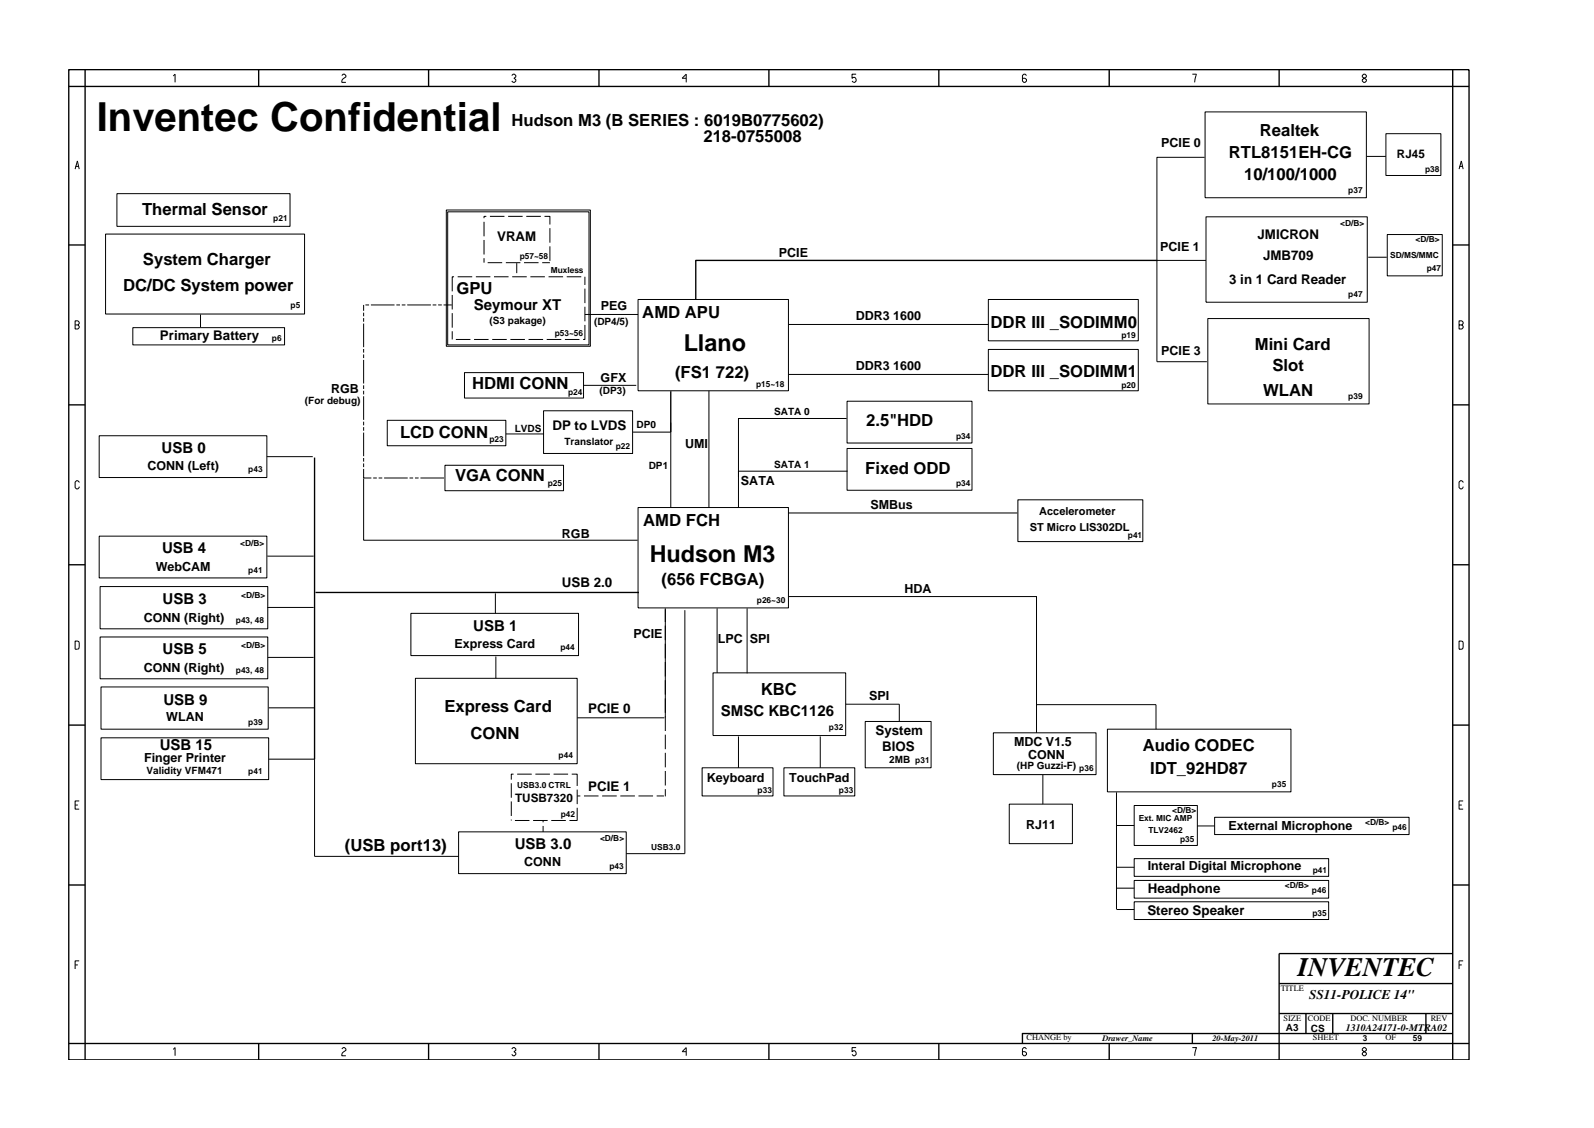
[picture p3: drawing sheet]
<svg xmlns="http://www.w3.org/2000/svg" width="297mm" height="210mm" viewBox="0 0 297 210" stroke-linecap="round" stroke-linejoin="round" font-family="sans-serif">
<g fill="none" stroke="#000" stroke-width=".25">
<path d="M12.8 13h261v184.6h-261zM12.8 16.1h261M15.9 13v184.6M48.2 13v3.1M79.9 13v3.1M111.6 13v3.1M143.3 13v3.1M174.9 13v3.1M206.7 13v3.1M238.4 13v3.1M270.7 13v184.6M12.8 45.7h3.1"/>
<path d="M215.7 48.5h-86v7.3M270.7 45.7h3.1M12.8 75.5h3.1M125 72.9v7.6M270.7 75.5h3.1M58.6 85.3v56.2M12.8 105.3h3.1M58.8 110.4h60.3M270.7 105.3h3.1M12.8 135.2h3.1M270.7 135.2h3.1M12.8 165h3.1"/>
<path d="M270.7 165h3.1M270.7 177.7h-32.3v19.9M12.8 194.5h261M48.2 194.5v3.1M79.9 194.5v3.1M111.6 194.5v3.1M143.3 194.5v3.1M174.9 194.5v3.1M206.7 194.5v3.1M222.2 192.6v1.9M238.4 183.3h32.3M238.4 188.9h32.3"/>
<path d="M243.4 188.9v3.7M248.4 188.9v3.7M265.7 188.9v3.7M270.7 192.6h-80.2v1.9"/>
</g>
<g fill="none" stroke="#000" stroke-width=".19">
<path d="M32.3 14.2l.3-.4v1.6M63.7 14.1l.3-.3h.2l.3 .3v.2l-.5 .4-.3 .4v.3h.8M95.4 14.1l.2-.3h.3l.2 .3v.2l-.3 .3 .3 .2v.3l-.2 .3h-.3l-.2-.3M127.9 14.6h-.8l.8-.8v1.6M159.5 13.8h-.7v.8l.2-.2a.5 .5 0 0 1 .5 .7l-.2 .3h-.3l-.2-.3M191.3 14.1l-.3-.3h-.2l-.3 .3v1l.3 .3h.2l.3-.3v-.3l-.3-.2h-.5M222.2 13.8h.8l-.4 1.6M254.1 13.8l-.2 .3v.2l.7 .5v.3l-.2 .3h-.3l-.2-.3v-.3l.7-.5v-.2l-.2-.3zM14 31.5l.4-1.5 .4 1.5M14.1 31h.6M21.8 36.1h32.2v6.1h-32.2zM83.2 39.1h26.8v25.4h-26.8z"/>
<path d="M83.4 39.5h26.4v24.8h-26.4zM224.5 29.3h-8.9v38.1h9.3M224.6 20.9h30v16h-30zM254.7 29.2h3.6M258.3 24.9h10.2v7.8h-10.2zM271.9 31.5l.4-1.5 .4 1.5M272 31h.6M14 59.8h.5l.3 .3v.2l-.3 .3 .3 .2v.3l-.3 .2h-.5zM19.7 43.6h37.1v14.9h-37.1zM37.4 58.6v2.4M67.8 56.8v1.1M67.8 58.3v.7"/>
<path d="M67.8 59.3v.7M68.1 56.8h.7M69.1 56.8h4.4M73.9 56.8h.6M74.9 56.8h.7M75.9 56.8h4.4M80.6 56.8h.7M81.6 56.8h.7M82.7 56.8h1.5M84.3 55v2.7M84.3 58.4v2.7M84.6 51.6h-.3v2.7"/>
<path d="M85.3 51.6h2.7M88.7 51.6h2.7M90.2 41.3v2.8M90.2 44.7v2.7M90.2 48.1v.9M90.6 40.3h-.4v.4M90.9 49h2.7M91.3 40.3h2.7M92.1 51.6h2.7M94.3 49h2.7M94.7 40.3h2.7M95.4 51.6h2.8"/>
<path d="M96.3 49.1v1.8M97.6 49h2.8M98.1 40.3h2.7M98.8 51.6h2.7M101 49h1.5M101.5 40.3h1v1.6M102.2 51.6h2.7M102.5 42.5v2.7M102.5 45.9v2.7M105.6 51.6h2.7M109 51.6v1.5M109 53.8v2.7"/>
<path d="M109 57.2v2.7M109 58.6h9.9M118.9 55.8h28v17h-28zM184.2 55.8h27.9v7.7h-27.9zM215.6 48.5h9.1M224.7 40.4h30.1v15.9h-30.1zM225.1 59.4h30v15.9h-30zM255 47.9h3.4M258.5 43.7h10.3v7.7h-10.3zM14 60.6h.5M24.8 61.1h28.2v3.2h-28.2zM67.8 60.3v4.4"/>
<path d="M67.8 65.1v.6M67.8 66.1v.6M67.8 67.1v4.4M67.8 71.8v.7M67.8 72.8v.7M67.8 73.9v4.4M67.8 78.6v.7M67.8 79.6v.7M72.2 78.3h22.1v4.8h-22.1zM84.3 61.8v1.5M84.9 63.3h2.8M86.6 69.5h22.1v4.7h-22.1z"/>
<path d="M88.3 63.3h2.7M91.7 63.3h2.7M95.1 63.3h2.7M98.5 63.3h2.7M101.3 76.6h16.6v7.9h-16.6zM101.9 63.3h2.7M105.3 63.3h2.7M108.7 71.8h9.9M109 60.6v2.7h-.3M125 78.8v15.8M132.1 72.8v21.8M146.9 60.5h37.3"/>
<path d="M146.9 69.8h37.3M157.8 78h-20.2v10.9M157.8 74.8h23.3v7.8h-23.3zM184.2 65.1h27.9v7.7h-27.9zM271.9 60.6h.5l.3-.3v-.2l-.3-.3h-.5v1.5h.5l.3-.2v-.3l-.3-.2M14.8 89.9l-.3-.3h-.2l-.3 .3v1l.3 .2h.2l.3-.4M18.5 81.2h31.2v7.8h-31.2zM18.5 99.9h31.2v7.8h-31.2zM49.7 85.1h8.6M67.8 87.4v1.7h1.4M67.8 89.2v11.5h51M67.8 80.6v4.4"/>
<path d="M67.8 85.4v.6M67.8 86.4v.7M69.5 89.1h.7M70.6 89.1h.6M71.6 89.1h4.4M76.3 89.1h.7M77.3 89.1h.7M78.3 89.1h4.4M82.9 86.7h22.1v4.8h-22.1zM94.3 80.9h7M118 80.5h7M118.9 94.6h28v18.7h-28z"/>
<path d="M146.9 95.6h42.7M157.8 83.6h23.3v7.8h-23.3zM157.9 87.8h-20.3v6.9M189.7 93.2h23.3v7.8h-23.3zM272.7 89.9l-.3-.3h-.3l-.2 .3v1l.2 .2h.3l.3-.4M14 119.5l.7 .1v1.3l-.7 .1zM18.7 109.3h31.2v7.9h-31.2zM18.7 118.7h31.2v7.8h-31.2zM49.8 103.7h8.6M49.8 113.2h8.6M76.6 114.3h31.2v7.9h-31.2zM92.3 110.6v3.7"/>
<path d="M124 113.4v22.9M127.6 113.7v45.4h-10.9M133.6 113.4v12M139.2 113.4v12.1M146.9 111.2h46.3v25.4M271.9 119.5l.7 .1v1.3l-.7 .1zM18.8 128h31.2v7.9h-31.2zM18.8 137.5h31.3v7.8h-31.3zM49.9 122.5h8.5M50.1 131.9h8.6M77.4 126.4h30.2v16h-30.2zM92.4 122.4v4"/>
<path d="M107.6 133.8h16.2M124 136.9v2.7M132.9 125.4h24.7v11.7h-24.7zM137.6 137.3v5.8M152.9 137.3v5.8M157.6 131.3h10v3.2M161.2 134.5h12.3v8.6h-12.3zM185.1 136.6h19.1v7.8h-19.1zM193.2 131.3h22.2v4.6M206.4 135.9h34.2v11.7h-34.2zM14 150.1h.5M14.8 149.3h-.8v1.5h.8"/>
<path d="M50.1 141.5h8.6M58.6 141.5v18.1h26.9M85.5 155.1h31.2v7.7h-31.2zM95.3 146v2.7M95.3 149.4v2.7M95.3 152.8v.1M95.7 144.3h-.4v1M96 152.9h2.7M96.4 144.3h2.7M99.3 152.9h2.8M99.8 144.3h2.7M101.2 152.9v.4"/>
<path d="M101.2 154v1.1M102.7 152.9h2.7M103.2 144.3h2.7M106.5 144.3h1.1v2.2M107.6 150.6v2.3h-1.5M107.6 147.2v2.7M107.6 148.4h.5M108.8 148.4h2.7M112.2 148.4h2.7M115.6 148.4h2.7M119 148.4h2.7M122.4 148.4h1.3"/>
<path d="M124 140.3v2.7M124 143.7v2.7M124 147.1v1.3M130.8 143.1h13.2v5.3h-13.2zM146.1 143.1h13.2v5.3h-13.2zM188.1 149.9h11.7v7.4h-11.7zM194.3 144.4v5.5M208.1 147.7v21.8M208.1 153.9h3.3M211.4 150.1h11.7v7.5h-11.7zM223.1 154h3.2M226.3 152.3h36.3v3.3h-36.3z"/>
<path d="M271.9 150.1h.5M272.7 149.3h-.8v1.5h.8M14 179.9h.5M14.8 179.1h-.8v1.5M208.1 161.7h3.3M208.1 165.6h3.3M208.1 169.5h3.3M211.4 168.1h36.2v3.3h-36.2zM211.4 164.1h36.2v3.3h-36.2zM211.4 160h36.2v3.4h-36.2zM271.9 179.9h.5M272.7 179.1h-.8v1.5"/>
<path d="M32.3 195.6l.3-.3v1.5M63.7 195.5l.3-.2h.2l.3 .2v.3l-.5 .3-.3 .4v.3h.8M95.4 195.5l.2-.2h.3l.2 .2v.3l-.3 .2 .3 .3v.2l-.2 .3h-.3l-.2-.3M127.9 196h-.8l.8-.7v1.5M159.5 195.3h-.7v.7l.2-.1a.5 .5 0 0 1 .5 .6l-.2 .3h-.3l-.2-.3M191.3 195.5l-.3-.2h-.2l-.3 .2v1l.3 .3h.2l.3-.3v-.2l-.3-.3h-.5M222.2 195.3h.8l-.4 1.5M254.1 195.3l-.2 .2v.3l.7 .5v.2l-.2 .3h-.3l-.2-.3v-.2l.7-.5v-.3l-.2-.2z"/>
</g>
<text font-size="7.5" x="18" y="24.3">Inventec Confidential</text>
<text font-size="5" x="241.8" y="181.9">INVENTEC</text>
<g font-size="4.4">
<text x="127.4" y="65.4">Llano</text>
<text x="121.1" y="104.8">Hudson M3</text>
</g>
<g font-size="3.1">
<text x="95.3" y="23.5">Hudson M3 (B SERIES : 6019B0775602)</text>
<text x="131.1" y="26.4">218-0755008</text>
<text x="229" y="29.4">RTL8151EH-CG</text>
<text x="234.8" y="25.4">Realtek</text>
<text x="231.8" y="33.5">10/100/1000</text>
<text x="26.5" y="40">Thermal Sensor</text>
<text x="26.6" y="49.4">System Charger</text>
<text x="22.9" y="54.2">DC/DC System power</text>
<text x="85.1" y="54.8">GPU</text>
<text x="119.7" y="59.2">AMD APU</text>
<text x="184.6" y="61.1">DDR III _SODIMM0</text>
<text x="233.8" y="65.2">Mini Card</text>
<text x="125.8" y="70.5">(FS1 722)</text>
<text x="184.6" y="70.3">DDR III _SODIMM1</text>
<text x="237.1" y="69.1">Slot</text>
<text x="88" y="72.5">HDMI CONN</text>
<text x="235.4" y="73.7">WLAN</text>
<text x="74.5" y="81.7">LCD CONN</text>
<text x="161.4" y="79.5">2.5&quot;HDD</text>
<text x="84.8" y="89.7">VGA CONN</text>
<text x="161.3" y="88.4">Fixed ODD</text>
<text x="119.9" y="98">AMD FCH</text>
<text x="123.3" y="109.1">(656 FCBGA)</text>
<text x="141.8" y="129.5">KBC</text>
<text x="82.8" y="132.7">Express Card</text>
<text x="87.7" y="137.7">CONN</text>
<text x="212.9" y="139.9">Audio CODEC</text>
<text x="214.3" y="144.3">IDT_92HD87</text>
<text x="64.3" y="158.6">(USB port13)</text>
</g>
<g font-size="2.8">
<text x="88.3" y="57.9">Seymour XT</text>
<text x="30.1" y="84.4">USB 0</text>
<text x="30.2" y="103.2">USB 4</text>
<text x="30.3" y="112.6">USB 3</text>
<text x="88.2" y="117.6">USB 1</text>
<text x="30.3" y="122">USB 5</text>
<text x="30.5" y="131.3">USB 9</text>
<text x="134.3" y="133.5">SMSC KBC1126</text>
<text x="29.8" y="139.7">USB 15</text>
<text x="95.9" y="158.3">USB 3.0</text>
</g>
<g font-size="2.5">
<text x="92.6" y="44.9">VRAM</text>
<text x="234.3" y="44.6">JMICRON</text>
<text x="229.1" y="52.9">3 in 1 Card Reader</text>
<text x="235.4" y="48.5">JMB709</text>
<text x="29.8" y="63.4">Primary Battery</text>
<text x="102.9" y="80.2">DP to LVDS</text>
<text x="104.7" y="109.5">USB 2.0</text>
<text x="109.6" y="132.8">PCIE 0</text>
<text x="163.2" y="137.1">System</text>
<text x="164.4" y="140">BIOS</text>
<text x="109.6" y="147.5">PCIE 1</text>
<text x="213.9" y="166.5">Headphone</text>
<text x="213.8" y="170.5">Stereo Speaker</text>
<text x="244" y="186.3">SS11-POLICE 14&quot;</text>
</g>
<g font-size="2.3">
<text x="216.4" y="27.4">PCIE 0</text>
<text x="145.1" y="47.9">PCIE</text>
<text x="216.2" y="46.9">PCIE 1</text>
<text x="112" y="57.9">PEG</text>
<text x="159.5" y="59.7">DDR3 1600</text>
<text x="111.9" y="71.2">GFX</text>
<text x="159.5" y="69">DDR3 1600</text>
<text x="216.4" y="66.2">PCIE 3</text>
<text x="61.7" y="73.3">RGB</text>
<text x="127.7" y="83.6">UMI</text>
<text x="27.5" y="87.7">CONN (Left)</text>
<text x="138.1" y="90.5">SATA</text>
<text x="162.2" y="94.9">SMBus</text>
<text x="104.7" y="100.3">RGB</text>
<text x="29" y="106.4">WebCAM</text>
<text x="168.5" y="110.6">HDA</text>
<text x="26.8" y="115.9">CONN (Right)</text>
<text x="118" y="119">PCIE</text>
<text x="133.8" y="119.9">LPC</text>
<text x="139.7" y="119.9">SPI</text>
<text x="26.8" y="125.2">CONN (Right)</text>
<text x="84.7" y="120.9">Express Card</text>
<text x="162" y="130.5">SPI</text>
<text x="31" y="134.5">WLAN</text>
<text x="26.8" y="142.1">Finger Printer</text>
<text x="189" y="139.1">MDC V1.5</text>
<text x="191.6" y="141.4">CONN</text>
<text x="131.7" y="145.8">Keyboard</text>
<text x="147.1" y="145.8">TouchPad</text>
<text x="191.2" y="154.5">RJ11</text>
<text x="229" y="154.7">External Microphone</text>
<text x="97.7" y="161.5">CONN</text>
<text x="213.9" y="162.3">Interal Digital Microphone</text>
</g>
<g font-size="2.2">
<text x="260.3" y="29.5">RJ45</text>
<text x="96" y="149.4">TUSB7320</text>
</g>
<g font-size="2.1">
<text x="193.7" y="95.9">Accelerometer</text>
<text x="191.9" y="99">ST Micro LIS302DL</text>
</g>
<g font-size="1.9">
<text x="91.2" y="60.3">(S3 pakage)</text>
<text x="110.7" y="60.6">(DP4/5)</text>
<text x="56.8" y="75.2">(For debug)</text>
<text x="111.7" y="73.5">(DP3)</text>
<text x="144.3" y="77.4">SATA 0</text>
<text x="95.9" y="80.5">LVDS</text>
<text x="105.2" y="83">Translator</text>
<text x="118.6" y="79.8">DP0</text>
<text x="120.9" y="87.4">DP1</text>
<text x="144.3" y="87.2">SATA 1</text>
<text x="165.7" y="142.3">2MB</text>
<text x="189.5" y="143.4">(HP Guzzi-F)</text>
<text x="27.3" y="144.3">Validity VFM471</text>
<text x="239.6" y="192.2">A3</text>
<text x="244.3" y="192.3">CS</text>
<text x="250.8" y="192.2">1310A24171-0-MTRA02</text>
</g>
<g font-size="1.6">
<text x="251.3" y="35.9">p37</text>
<text x="265.6" y="32">p38</text>
<text x="50.9" y="41.2">p21</text>
<text x="249.8" y="42.2">&lt;D/B&gt;</text>
<text x="263.8" y="45.1">&lt;D/B&gt;</text>
<text x="96.9" y="48.3">p57~58</text>
<text x="102.6" y="50.8">Muxless</text>
<text x="259.1" y="48.1">SD/MS/MMC</text>
<text x="265.9" y="50.5">p47</text>
<text x="54.2" y="57.3">p5</text>
<text x="251.3" y="55.4">p47</text>
<text x="50.7" y="63.5">p6</text>
<text x="103.4" y="62.7">p53~56</text>
<text x="209" y="63">p19</text>
<text x="105.9" y="73.6">p24</text>
<text x="140.9" y="72.1">p15~18</text>
<text x="209" y="72.3">p20</text>
<text x="251.3" y="74.4">p39</text>
<text x="91.2" y="82.4">p23</text>
<text x="114.8" y="83.7">p22</text>
<text x="178.2" y="81.8">p34</text>
<text x="46.3" y="88">p43</text>
<text x="102.1" y="90.7">p25</text>
<text x="178.2" y="90.6">p34</text>
<text x="44.8" y="101.8">&lt;D/B&gt;</text>
<text x="210.2" y="100.2">p41</text>
<text x="46.3" y="106.9">p41</text>
<text x="44.9" y="111.4">&lt;D/B&gt;</text>
<text x="141.1" y="112.4">p26~30</text>
<text x="44" y="116.2">p43, 48</text>
<text x="44" y="125.4">p43, 48</text>
<text x="44.9" y="120.8">&lt;D/B&gt;</text>
<text x="104.4" y="121.2">p44</text>
<text x="46.3" y="135.1">p39</text>
<text x="154.5" y="136.1">p32</text>
<text x="104.1" y="141.2">p44</text>
<text x="170.6" y="142.2">p31</text>
<text x="201.1" y="143.7">p36</text>
<text x="46.3" y="144.4">p41</text>
<text x="96.4" y="146.8">USB3.0 CTRL</text>
<text x="141.2" y="147.8">p33</text>
<text x="156.3" y="147.7">p33</text>
<text x="237" y="146.6">p35</text>
<text x="104.5" y="152.2">p42</text>
<text x="212.2" y="153.1">Ext. MIC AMP</text>
<text x="214" y="155.2">TLV2462</text>
<text x="218.4" y="151.6">&lt;D/B&gt;</text>
<text x="254.4" y="153.8">&lt;D/B&gt;</text>
<text x="259.5" y="154.8">p46</text>
<text x="111.8" y="156.7">&lt;D/B&gt;</text>
<text x="113.6" y="162">p43</text>
<text x="121.3" y="158.4">USB3.0</text>
<text x="219.9" y="156.9">p35</text>
<text x="239.4" y="165.5">&lt;D/B&gt;</text>
<text x="244.5" y="166.5">p46</text>
<text x="244.6" y="162.7">p41</text>
<text x="244.6" y="170.8">p35</text>
<text x="238.7" y="184.8">TITLE</text>
<text x="239.2" y="190.4">SIZE</text>
<text x="243.7" y="190.4">CODE</text>
<text x="251.6" y="190.4">DOC. NUMBER</text>
<text x="266.6" y="190.4">REV</text>
<text x="191.3" y="193.8">CHANGE by</text>
<text x="205.4" y="194.1">Drawer_Name</text>
<text x="225.9" y="194.1">20-May-2011</text>
<text x="244.7" y="193.8">SHEET</text>
<text x="253.9" y="194.1">3</text>
<text x="258.2" y="193.8">OF</text>
<text x="263.3" y="194.1">59</text>
</g>
</svg>
